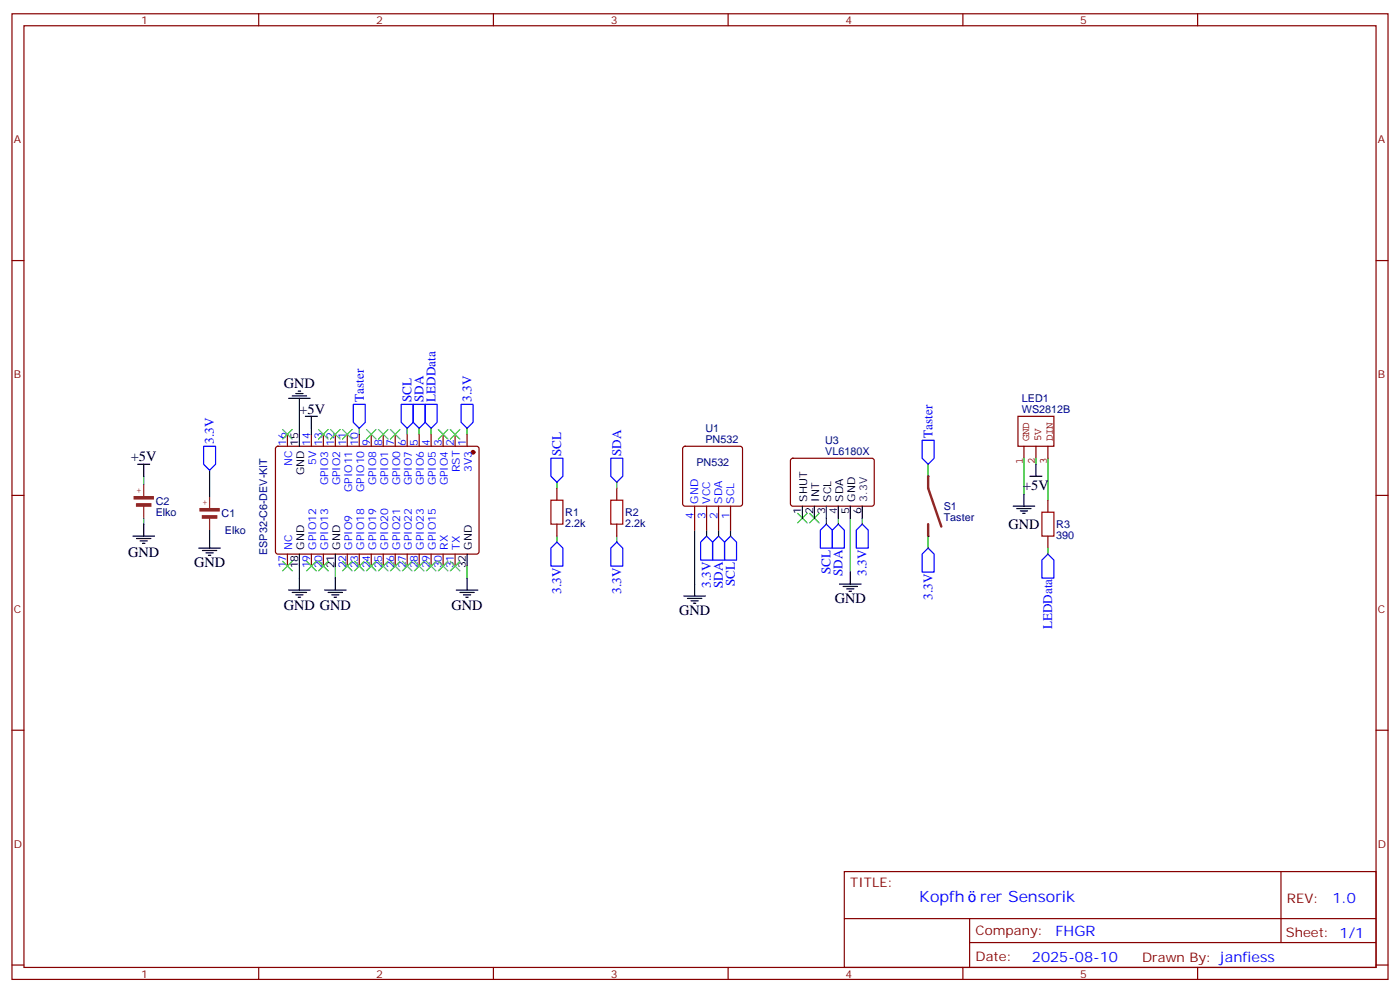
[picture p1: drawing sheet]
<svg xmlns="http://www.w3.org/2000/svg" width="412mm" height="292mm" viewBox="0 0 412 292" stroke-linecap="round" stroke-linejoin="round" font-family="sans-serif">
<g fill="none" stroke="#870000" stroke-width=".35">
<path d="M3.5 4.1h405.4v284.3h-405.4zM7.1 7.6h398.2v277.3h-398.2zM76.2 4.1v3.5M145.3 4.1v3.5M214.5 4.1v3.5M283.6 4.1v3.5M352.8 4.1v3.5M3.5 76.7h3.6M405.3 76.7h3.6M81.4 131.6l.4-.2 58.9 .1 .4 .6-.1 30.6-.6 .5-58.8-.1-.5-.6v-30.4zM84.7 127.9v3.5M91.7 127.9v3.5"/>
<path d="M95.2 127.9v3.5M98.8 127.9v3.5M102.3 127.9v3.5M105.8 127.9v3.5M109.4 127.9v3.5M112.9 127.9v3.5M116.4 127.9v3.5M119.9 127.9v3.5M123.5 127.9v3.5M127 127.9v3.5M130.5 127.9v3.5M134.1 127.9v3.5"/>
<path d="M137.6 127.9v3.5M3.5 145.9h3.6M405.3 145.9h3.6M84.7 163.2v3.5M91.7 163.2v3.5M95.2 163.2v3.5M102.3 163.2v3.5M105.8 163.2v3.5M109.4 163.2v3.5M112.9 163.2v3.5M116.4 163.2v3.5M119.9 163.2v3.5"/>
<path d="M123.5 163.2v3.5M127 163.2v3.5M130.5 163.2v3.5M134.1 163.2v3.5M3.5 215h3.6M405.3 215h3.6M248.7 256.6h156.6v28.3h-156.6zM377.3 256.7v20.8M248.7 270.5h156.5M285.6 277.5h119.6M285.6 270.5v14.1M3.5 284.2h3.6"/>
<path d="M76.2 284.9v3.5M145.3 284.9v3.5M214.5 284.9v3.5M283.6 284.9v3.5M352.8 284.9v3.5M405.3 284.2h3.6"/>
</g>
<g fill="#8c2424" stroke="#8c2424" stroke-width=".35">
<path d="M59.6 151.9h4.3v.7h-4.3z"/>
<path d="M58.9 149.8h5.7v.7h-5.7z"/>
<path d="M40.2 148.3h4.2v.7h-4.2z"/>
<path d="M39.5 146.2h5.7v.7h-5.7z"/>
</g>
<path d="M42.3 142.7v3.5M42.3 149v3.6M61.7 146.2v3.6M61.7 152.6v3.5" fill="none" stroke="#8c2424" stroke-width=".35"/>
<path d="M61.7 138.5v7.7M308.7 134.9v12.4M164 142v1.8M164 157.9v1.7M181.7 157.9v1.7" fill="none" stroke="#008700" stroke-width=".35"/>
<path d="M234.9 151.2l2.9 2.8M237.8 151.2l-2.9 2.8M238.5 151.2l2.8 2.8M241.3 151.2l-2.8 2.8" fill="none" stroke="#3c3" stroke-width=".35"/>
<circle cx="139.3" cy="133.2" r=".53" fill="#870000" stroke="#870000" stroke-width=".35"/>
<path d="M88.2 127.9v3.5M88.2 163.2v3.5M98.8 163.2v3.5M137.6 163.2v3.5" fill="none" stroke="#000" stroke-width=".35"/>
<path d="M299.9 122.6h10.5v8.8h-10.5z" fill="#fff" stroke="#850000" stroke-width=".35"/>
<path d="M301.6 131.4v3.5M305.2 131.4v3.5M308.7 131.4v3.5" fill="none" stroke="#850000" stroke-width=".35"/>
<path d="M273.4 140.2v3.6l3.9 11.2M273.4 154.3v3.6" fill="none" stroke="#8c2424" stroke-width=".71"/>
<g fill="#8c2424">
<circle cx="273.4" cy="157.9" r=".18"/>
<circle cx="273.4" cy="140.2" r=".18"/>
</g>
<path d="M162.3 147.3h3.5v7h-3.5zM179.9 147.3h3.5v7h-3.5zM306.9 150.8h3.5v7.1h-3.5z" fill="none" stroke="#a10000" stroke-width=".35"/>
<path d="M201.3 131.6l.5-.2h16.2l.5 .2 .2 .5v16.2l-.2 .5-.5 .2h-16.2l-.5-.2-.2-.5v-16.2zM233.1 135.1l.4-.2 23.6 .1 .4 .6v13l-.7 .4h-23.5l-.5-.7v-12.7zM164 143.8v3.5M164 154.3v3.6M181.7 143.8v3.5M181.7 154.3v3.6M204.6 149v7.1M208.1 149v7.1M211.7 149v7.1M215.2 149v7.1M308.7 147.3v3.5M308.7 157.9v3.5" fill="none" stroke="#870000" stroke-width=".35"/>
<g fill="none" stroke="#000" stroke-width=".35">
<path d="M85 117.3h6.4M86.1 116.6h4.2M87.1 115.9h2.2M87.8 115.2h.7M88.2 117.3v3.5M40.6 136.7h3.5M42.3 136.7v3.5M90 122.6h3.5M91.7 122.6v3.5M305.2 136.7v3.5M39.2 157.9h6.3M40.2 158.6h4.2"/>
<path d="M41.3 159.3h2.1M42 160h.7M42.3 154.3v3.6M61.7 157.9v3.5M236.4 149v3.6M239.9 149v3.6M246.9 149v3.6M250.5 149v3.6M254 149v3.6M298.4 149h6.4M299.5 149.8h4.2M300.6 150.5h2.1"/>
<path d="M301.3 151.2h.7M301.6 145.5v3.5M303.4 140.2h3.5M58.6 161.4h6.3M59.6 162.1h4.3M60.7 162.8h2.1M61.4 163.5h.7M85 173.7h6.4M86.1 174.4h4.2M87.1 175.2h2.2M87.8 175.9h.7M88.2 170.2v3.5"/>
<path d="M95.6 173.7h6.4M96.7 174.4h4.2M97.7 175.2h2.1M98.4 175.9h.7M98.8 170.2v3.5M134.4 173.7h6.4M135.5 174.4h4.2M136.5 175.2h2.1M137.2 175.9h.7M137.6 170.2v3.5M201.4 175.5h6.4M202.5 176.2h4.2"/>
<path d="M203.6 176.9h2.1M204.3 177.6h.7M204.6 172v3.5M247.3 172h6.3M248.4 172.7h4.2M249.4 173.4h2.1M250.1 174.1h.7M250.5 168.5v3.5"/>
</g>
<path d="M243.4 149v3.6" fill="none" stroke="#333" stroke-width=".35"/>
<g fill="none" stroke="#008700" stroke-width=".35">
<path d="M88.2 120.8v7.1M91.7 126.1v1.8M105.8 126.1v1.8M119.9 126.1v1.8M123.5 126.1v1.8M127 126.1v1.8M137.6 126.1v1.8M273.4 136.7v3.5M301.6 134.9v10.6M305.2 134.9v1.8M42.3 140.2v2.5M42.3 152.6v1.7"/>
<path d="M61.7 156.1v1.8M181.7 142v1.8M204.6 156.1v15.9M208.1 156.1v1.8M211.7 156.1v1.8M215.2 156.1v1.8M243.4 152.6v1.7M246.9 152.6v1.7M250.5 152.6v15.9M254 152.6v1.7M273.4 157.9v3.5M88.2 166.7v3.5"/>
<path d="M98.8 166.7v3.5M137.6 166.7v3.5M308.7 161.4v1.8"/>
</g>
<g fill="none" stroke="#00f" stroke-width=".35">
<path d="M104.1 119.1h3.5v5.3l-1.8 1.7-1.7-1.7zM118.2 119.1h3.5v5.3l-1.8 1.7-1.7-1.7zM121.7 119.1h3.5v5.3l-1.7 1.7-1.8-1.7zM125.2 119.1h3.6v5.3l-1.8 1.7-1.8-1.7zM135.8 119.1h3.5v5.3l-1.7 1.7-1.8-1.7zM60 131.4h3.5v5.3l-1.8 1.8-1.7-1.8zM162.3 134.9h3.5v5.3l-1.8 1.8-1.7-1.8zM179.9 134.9h3.5v5.3l-1.7 1.8-1.8-1.8zM271.6 129.6h3.6v5.3l-1.8 1.8-1.8-1.8zM164 159.6l1.8 1.8v5.3h-3.5v-5.3zM181.7 159.6l1.7 1.8v5.3h-3.5v-5.3zM208.1 157.9l1.8 1.7v5.3h-3.5v-5.3z"/>
<path d="M211.7 157.9l1.7 1.7v5.3h-3.5v-5.3zM215.2 157.9l1.8 1.7v5.3h-3.6v-5.3zM243.4 154.3l1.8 1.8v5.3h-3.5v-5.3zM246.9 154.3l1.8 1.8v5.3h-3.5v-5.3zM254 154.3l1.8 1.8v5.3h-3.6v-5.3zM273.4 161.4l1.8 1.8v5.3h-3.6v-5.3zM308.7 163.2l1.7 1.7v5.3h-3.5v-5.3z"/>
</g>
<g fill="none" stroke="#3c3" stroke-width=".35">
<path d="M83.3 126.5l2.8 2.8M86.1 126.5l-2.8 2.8M93.8 126.5l2.9 2.8M96.7 126.5l-2.9 2.8M97.4 126.5l2.8 2.8M100.2 126.5l-2.8 2.8M100.9 126.5l2.8 2.8M103.7 126.5l-2.8 2.8M107.9 126.5l2.9 2.8M110.8 126.5l-2.9 2.8M111.5 126.5l2.8 2.8M114.3 126.5l-2.8 2.8"/>
<path d="M115 126.5l2.8 2.8M117.8 126.5l-2.8 2.8M129.1 126.5l2.8 2.8M131.9 126.5l-2.8 2.8M132.6 126.5l2.9 2.8M135.5 126.5l-2.9 2.8M83.3 165.3l2.8 2.8M86.1 165.3l-2.8 2.8M90.3 165.3l2.8 2.8M93.1 165.3l-2.8 2.8M93.8 165.3l2.9 2.8M96.7 165.3l-2.9 2.8"/>
<path d="M100.9 165.3l2.8 2.8M103.7 165.3l-2.8 2.8M104.4 165.3l2.8 2.8M107.2 165.3l-2.8 2.8M107.9 165.3l2.9 2.8M110.8 165.3l-2.9 2.8M111.5 165.3l2.8 2.8M114.3 165.3l-2.8 2.8M115 165.3l2.8 2.8M117.8 165.3l-2.8 2.8M118.5 165.3l2.9 2.8M121.4 165.3l-2.9 2.8"/>
<path d="M122.1 165.3l2.8 2.8M124.9 165.3l-2.8 2.8M125.6 165.3l2.8 2.8M128.4 165.3l-2.8 2.8M129.1 165.3l2.8 2.8M131.9 165.3l-2.8 2.8M132.6 165.3l2.9 2.8M135.5 165.3l-2.9 2.8"/>
</g>
<g font-size="4.6" fill="#00f">
<text x="270.8" y="265.7">Kopfh</text>
<text x="288.7" y="265.7">rer Sensorik</text>
</g>
<g font-size="4.2">
<text x="83.6" y="114.1">GND</text>
<text x="88.2" y="121.9">+5V</text>
<text x="38.6" y="135.7">+5V</text>
<text x="301.4" y="144.1">+5V</text>
<text x="297" y="155.8">GND</text>
<text x="37.7" y="164">GND</text>
<text x="57.1" y="167">GND</text>
<text x="83.6" y="179.7">GND GND</text>
<text x="133" y="179.7">GND</text>
<text x="245.9" y="177.6">GND</text>
<text x="200" y="181.2">GND</text>
</g>
<g font-size="4.2" fill="#00f">
<text x="392.5" y="265.9">1.0</text>
<text x="310.9" y="275.5">FHGR</text>
<text x="304" y="283.3">2025-08-10</text>
</g>
<g font-size="3.9" fill="#00f">
<text x="107.2" y="118.4" transform="rotate(-90 107.2 118.4)">Taster</text>
<text x="121.2" y="118.4" transform="rotate(-90 121.2 118.4)">SCL</text>
<text x="124.7" y="118.4" transform="rotate(-90 124.7 118.4)">SDA</text>
<text x="128.3" y="118.4" transform="rotate(-90 128.3 118.4)">LEDData</text>
<text x="138.9" y="118.4" transform="rotate(-90 138.9 118.4)">3.3V</text>
<text x="63" y="130.7" transform="rotate(-90 63 130.7)">3.3V</text>
<text x="274.7" y="129" transform="rotate(-90 274.7 129)">Taster</text>
<text x="165.3" y="134.2" transform="rotate(-90 165.3 134.2)">SCL</text>
<text x="183" y="134.2" transform="rotate(-90 183 134.2)">SDA</text>
<text x="209.4" y="173.1" transform="rotate(-90 209.4 173.1)">3.3V</text>
<text x="212.9" y="173.2" transform="rotate(-90 212.9 173.2)">SDA</text>
<text x="216.5" y="172.5" transform="rotate(-90 216.5 172.5)">SCL</text>
<text x="244.7" y="169" transform="rotate(-90 244.7 169)">SCL</text>
<text x="248.2" y="169.6" transform="rotate(-90 248.2 169.6)">SDA</text>
<text x="255.3" y="169.5" transform="rotate(-90 255.3 169.5)">3.3V</text>
<text x="165.3" y="174.8" transform="rotate(-90 165.3 174.8)">3.3V</text>
<text x="183" y="174.8" transform="rotate(-90 183 174.8)">3.3V</text>
<text x="274.7" y="176.6" transform="rotate(-90 274.7 176.6)">3.3V</text>
<text x="310" y="185.3" transform="rotate(-90 310 185.3)">LEDData</text>
</g>
<g font-size="3.9" fill="#800">
<text x="250.5" y="261.2">TITLE:</text>
<text x="379.1" y="265.9">REV:</text>
<text x="287.4" y="275.4">Company:</text>
<text x="378.7" y="276">Sheet: 1/1</text>
<text x="287.4" y="283.1">Date:</text>
<text x="336.4" y="283.2">Drawn By: janfiess</text>
</g>
<g font-size="3.2" fill="#800">
<text x="41.6" y="7.1">1</text>
<text x="110.8" y="7.1">2</text>
<text x="179.9" y="7.1">3</text>
<text x="249.1" y="7.1">4</text>
<text x="318.2" y="7.1">5</text>
<text x="4.1" y="42.2">A</text>
<text x="405.9" y="42.2">A</text>
<text x="4.1" y="111.3">B</text>
<text x="405.9" y="111.3">B</text>
<text x="4.1" y="180.4">C</text>
<text x="405.9" y="180.4">C</text>
<text x="4.1" y="249.6">D</text>
<text x="405.9" y="249.6">D</text>
<text x="41.6" y="287.9">1</text>
<text x="110.8" y="287.9">2</text>
<text x="179.9" y="287.9">3</text>
<text x="249.1" y="287.9">4</text>
<text x="318.2" y="287.9">5</text>
</g>
<g font-size="3.2" fill="#000080">
<text x="301" y="118.4">LED1</text>
<text x="301" y="121.5">WS2812B</text>
<text x="207.8" y="130.4">PN532</text>
<text x="207.8" y="127.2">U1</text>
<text x="243.1" y="130.7">U3</text>
<text x="205.1" y="137.2">PN532</text>
<text x="243.1" y="133.9">VL6180X</text>
<text x="45.9" y="148.8">C2</text>
<text x="45.9" y="151.9">Elko</text>
<text x="65.3" y="152.3">C1</text>
<text x="166.5" y="155.1">2.2k</text>
<text x="166.5" y="151.9">R1</text>
<text x="184.1" y="155.1">2.2k</text>
<text x="184.1" y="151.9">R2</text>
<text x="278" y="153.4">Taster</text>
<text x="278" y="150.2">S1</text>
<text x="311.1" y="155.5">R3</text>
<text x="66.2" y="157.2">Elko</text>
<text x="311.1" y="158.6">390</text>
<text x="78.7" y="163.4" transform="rotate(-90 78.7 163.4)">ESP32-C6-DEV-KIT</text>
</g>
<g font-size="3.2" fill="#00f">
<text x="84.3" y="131.2" transform="rotate(-90 84.3 131.2)">16</text>
<text x="91.4" y="131.2" transform="rotate(-90 91.4 131.2)">14</text>
<text x="94.9" y="131.2" transform="rotate(-90 94.9 131.2)">13</text>
<text x="98.4" y="131.2" transform="rotate(-90 98.4 131.2)">12</text>
<text x="102" y="131.2" transform="rotate(-90 102 131.2)">11</text>
<text x="105.5" y="131.2" transform="rotate(-90 105.5 131.2)">10</text>
<text x="109" y="131.2" transform="rotate(-90 109 131.2)">9</text>
<text x="112.5" y="131.2" transform="rotate(-90 112.5 131.2)">8</text>
<text x="116.1" y="131.2" transform="rotate(-90 116.1 131.2)">7</text>
<text x="119.6" y="131.2" transform="rotate(-90 119.6 131.2)">6</text>
<text x="123.1" y="131.2" transform="rotate(-90 123.1 131.2)">5</text>
<text x="126.6" y="131.2" transform="rotate(-90 126.6 131.2)">4</text>
<text x="130.2" y="131.2" transform="rotate(-90 130.2 131.2)">3</text>
<text x="133.7" y="131.2" transform="rotate(-90 133.7 131.2)">2</text>
<text x="137.2" y="131.2" transform="rotate(-90 137.2 131.2)">1</text>
<text x="86.1" y="137.3" transform="rotate(-90 86.1 137.3)">NC</text>
<text x="93.1" y="136.9" transform="rotate(-90 93.1 136.9)">5V</text>
<text x="96.7" y="142.9" transform="rotate(-90 96.7 142.9)">GPIO3</text>
<text x="100.2" y="142.9" transform="rotate(-90 100.2 142.9)">GPIO2</text>
<text x="110.8" y="142.9" transform="rotate(-90 110.8 142.9)">GPIO8</text>
<text x="114.3" y="142.9" transform="rotate(-90 114.3 142.9)">GPIO1</text>
<text x="117.8" y="142.9" transform="rotate(-90 117.8 142.9)">GPIO0</text>
<text x="121.4" y="142.9" transform="rotate(-90 121.4 142.9)">GPIO7</text>
<text x="124.9" y="142.9" transform="rotate(-90 124.9 142.9)">GPIO6</text>
<text x="128.4" y="142.9" transform="rotate(-90 128.4 142.9)">GPIO5</text>
<text x="131.9" y="142.9" transform="rotate(-90 131.9 142.9)">GPIO4</text>
<text x="135.5" y="139" transform="rotate(-90 135.5 139)">RST</text>
<text x="139" y="138.9" transform="rotate(-90 139 138.9)">3V3</text>
<text x="103.7" y="145" transform="rotate(-90 103.7 145)">GPIO11</text>
<text x="107.2" y="145" transform="rotate(-90 107.2 145)">GPIO10</text>
<text x="205.7" y="148.3" transform="rotate(-90 205.7 148.3)">GND</text>
<text x="209.2" y="148.3" transform="rotate(-90 209.2 148.3)">VCC</text>
<text x="212.7" y="148.3" transform="rotate(-90 212.7 148.3)">SDA</text>
<text x="216.3" y="148.3" transform="rotate(-90 216.3 148.3)">SCL</text>
<text x="204.3" y="152.8" transform="rotate(-90 204.3 152.8)">4</text>
<text x="207.8" y="152.8" transform="rotate(-90 207.8 152.8)">3</text>
<text x="211.3" y="152.8" transform="rotate(-90 211.3 152.8)">2</text>
<text x="214.8" y="152.8" transform="rotate(-90 214.8 152.8)">1</text>
<text x="86.1" y="161.9" transform="rotate(-90 86.1 161.9)">NC</text>
<text x="93.1" y="161.9" transform="rotate(-90 93.1 161.9)">GPIO12</text>
<text x="96.7" y="161.9" transform="rotate(-90 96.7 161.9)">GPIO13</text>
<text x="103.7" y="161.9" transform="rotate(-90 103.7 161.9)">GPIO9</text>
<text x="107.2" y="161.9" transform="rotate(-90 107.2 161.9)">GPIO18</text>
<text x="110.8" y="161.9" transform="rotate(-90 110.8 161.9)">GPIO19</text>
<text x="114.3" y="161.9" transform="rotate(-90 114.3 161.9)">GPIO20</text>
<text x="117.8" y="161.9" transform="rotate(-90 117.8 161.9)">GPIO21</text>
<text x="121.4" y="161.9" transform="rotate(-90 121.4 161.9)">GPIO22</text>
<text x="124.9" y="161.9" transform="rotate(-90 124.9 161.9)">GPIO23</text>
<text x="128.4" y="161.9" transform="rotate(-90 128.4 161.9)">GPIO15</text>
<text x="131.9" y="161.9" transform="rotate(-90 131.9 161.9)">RX</text>
<text x="135.5" y="161.9" transform="rotate(-90 135.5 161.9)">TX</text>
<text x="84.3" y="167.4" transform="rotate(-90 84.3 167.4)">17</text>
<text x="91.4" y="167.4" transform="rotate(-90 91.4 167.4)">19</text>
<text x="94.9" y="167.4" transform="rotate(-90 94.9 167.4)">20</text>
<text x="102" y="167.4" transform="rotate(-90 102 167.4)">22</text>
<text x="105.5" y="167.4" transform="rotate(-90 105.5 167.4)">23</text>
<text x="109" y="167.4" transform="rotate(-90 109 167.4)">24</text>
<text x="112.5" y="167.4" transform="rotate(-90 112.5 167.4)">25</text>
<text x="116.1" y="167.4" transform="rotate(-90 116.1 167.4)">26</text>
<text x="119.6" y="167.4" transform="rotate(-90 119.6 167.4)">27</text>
<text x="123.1" y="167.4" transform="rotate(-90 123.1 167.4)">28</text>
<text x="126.6" y="167.4" transform="rotate(-90 126.6 167.4)">29</text>
<text x="130.2" y="167.4" transform="rotate(-90 130.2 167.4)">30</text>
<text x="133.7" y="167.4" transform="rotate(-90 133.7 167.4)">31</text>
</g>
<g font-size="3.2">
<text x="87.8" y="131.2" transform="rotate(-90 87.8 131.2)">15</text>
<text x="89.6" y="140" transform="rotate(-90 89.6 140)">GND</text>
<text x="237.8" y="147.7" transform="rotate(-90 237.8 147.7)">SHUT</text>
<text x="241.3" y="147.7" transform="rotate(-90 241.3 147.7)">INT</text>
<text x="244.8" y="147.7" transform="rotate(-90 244.8 147.7)">SCL</text>
<text x="248.4" y="147.7" transform="rotate(-90 248.4 147.7)">SDA</text>
<text x="251.9" y="147.7" transform="rotate(-90 251.9 147.7)">GND</text>
<text x="236" y="151.2" transform="rotate(-90 236 151.2)">1</text>
<text x="239.5" y="151.2" transform="rotate(-90 239.5 151.2)">2</text>
<text x="243.1" y="151.2" transform="rotate(-90 243.1 151.2)">3</text>
<text x="250.1" y="151.2" transform="rotate(-90 250.1 151.2)">5</text>
<text x="253.6" y="151.2" transform="rotate(-90 253.6 151.2)">6</text>
<text x="89.6" y="161.9" transform="rotate(-90 89.6 161.9)">GND</text>
<text x="100.2" y="161.9" transform="rotate(-90 100.2 161.9)">GND</text>
<text x="139" y="161.9" transform="rotate(-90 139 161.9)">GND</text>
<text x="87.8" y="167.4" transform="rotate(-90 87.8 167.4)">18</text>
<text x="98.4" y="167.4" transform="rotate(-90 98.4 167.4)">21</text>
<text x="137.2" y="167.4" transform="rotate(-90 137.2 167.4)">32</text>
</g>
<g font-size="3.2" fill="#840000">
<text x="303.1" y="130" transform="rotate(-90 303.1 130)">GND</text>
<text x="306.7" y="130" transform="rotate(-90 306.7 130)">5V</text>
<text x="310.2" y="130" transform="rotate(-90 310.2 130)">DIN</text>
<text x="301.3" y="136.5" transform="rotate(-90 301.3 136.5)">1</text>
<text x="304.8" y="136.5" transform="rotate(-90 304.8 136.5)">2</text>
<text x="308.3" y="136.5" transform="rotate(-90 308.3 136.5)">3</text>
</g>
<g font-size="3.2" fill="#333">
<text x="255.4" y="147.7" transform="rotate(-90 255.4 147.7)">3.3V</text>
<text x="246.6" y="151.2" transform="rotate(-90 246.6 151.2)">4</text>
</g>
<g font-size="2.5" fill="#8d2323">
<text x="41.6" y="145.5" transform="rotate(-90 41.6 145.5)">+</text>
<text x="61" y="149" transform="rotate(-90 61 149)">+</text>
</g>
</svg>
